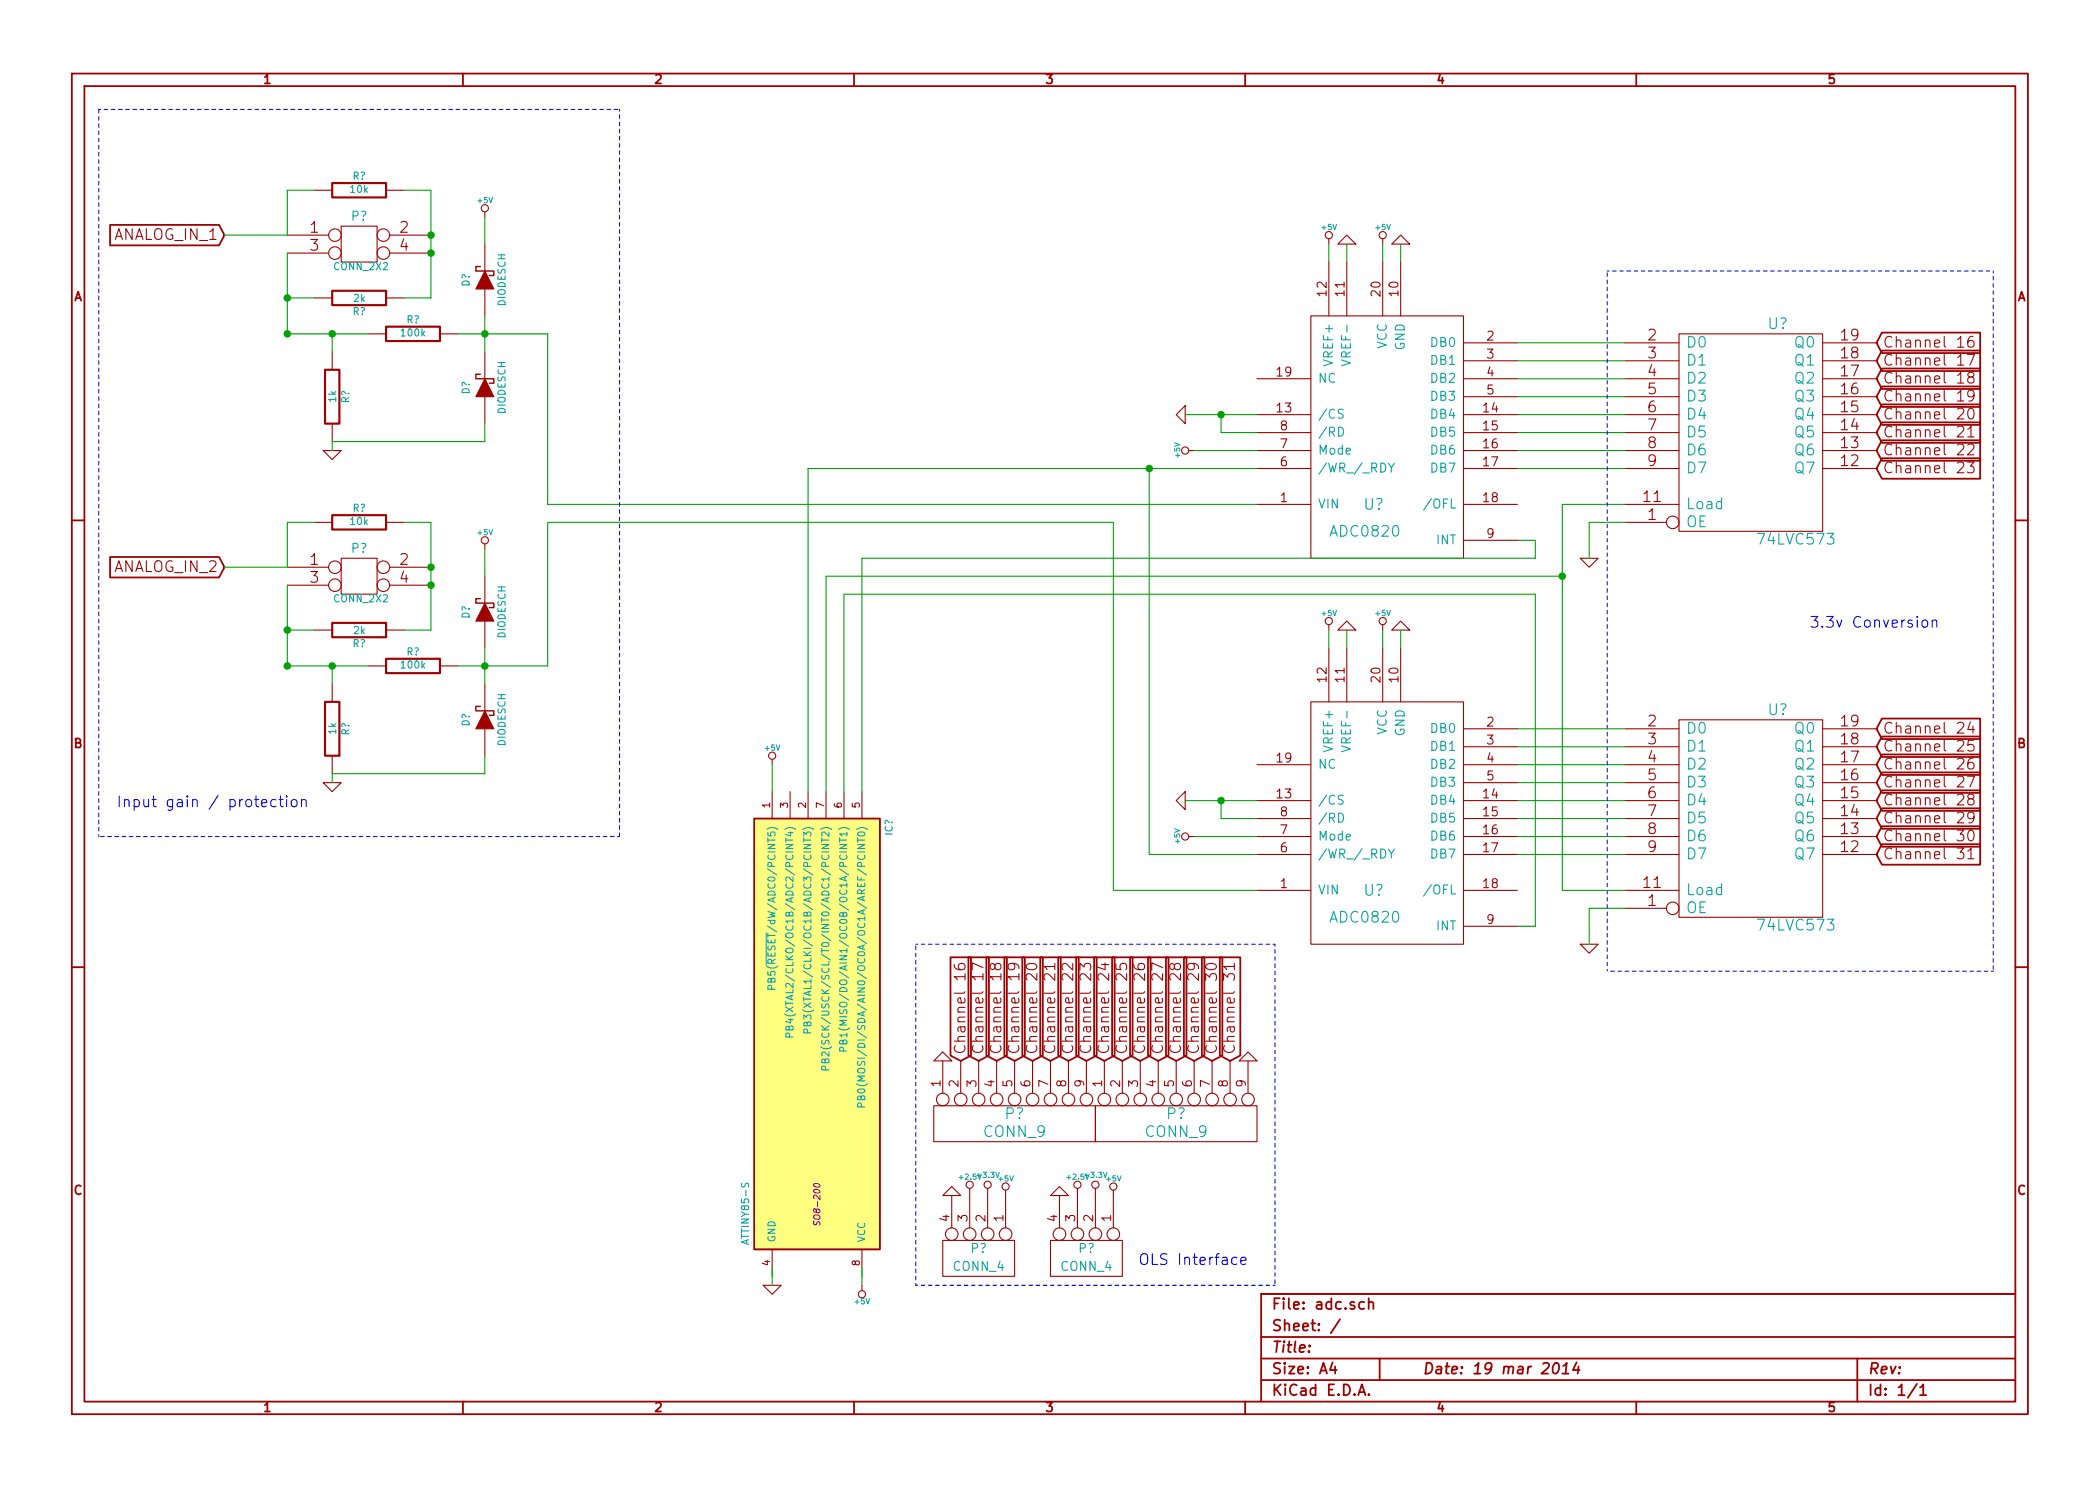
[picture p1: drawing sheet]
<svg xmlns="http://www.w3.org/2000/svg" width="297mm" height="210mm" viewBox="0 0 297 210" stroke-linecap="round" stroke-linejoin="round" font-family="sans-serif">
<g fill="none" stroke="#a00000" stroke-width=".25">
<path d="M10.2 10.4h276.6v189.7h-276.6zM11.9 12.2h273.2v186.1h-273.2zM65.5 10.4v1.8M120.8 10.4v1.8M176.1 10.4v1.8M231.4 10.4v1.8M15.6 31.8h15.4l.7 1.5-.7 1.4h-15.4zM266.2 47.1h13.9v2.9h-13.9l-.8-1.5zM266.2 49.6h13.9v2.9h-13.9l-.8-1.5zM266.2 52.1h13.9v2.9h-13.9l-.8-1.4zM266.2 54.7h13.9v2.9h-13.9l-.8-1.5zM266.2 57.2h13.9v2.9h-13.9l-.8-1.4z"/>
<path d="M266.2 59.8h13.9v2.9h-13.9l-.8-1.5zM10.2 73.6h1.7M15.6 78.8h15.4l.7 1.5-.7 1.4h-15.4zM266.2 62.3h13.9v2.9h-13.9l-.8-1.5zM266.2 64.8h13.9v2.9h-13.9l-.8-1.4zM285.1 73.6h1.7M106.7 115.8h17.8v61h-17.8zM266.2 101.7h13.9v2.9h-13.9l-.8-1.5zM266.2 104.2h13.9v2.9h-13.9l-.8-1.4zM266.2 106.8h13.9v2.8h-13.9l-.8-1.4zM266.2 109.3h13.9v2.9h-13.9l-.8-1.5zM266.2 111.8h13.9v2.9h-13.9l-.8-1.4z"/>
<path d="M266.2 114.4h13.9v2.9h-13.9l-.8-1.5zM266.2 116.9h13.9v2.9h-13.9l-.8-1.4zM266.2 119.5h13.9v2.8h-13.9l-.8-1.4zM10.2 136.8h1.7M134.4 135.5h2.9v13.8l-1.4 .8-1.5-.8zM137 135.5h2.9v13.8l-1.5 .8-1.4-.8zM139.5 135.5h2.9v13.8l-1.4 .8-1.5-.8zM142.1 135.5h2.9v13.8l-1.5 .8-1.4-.8zM144.6 135.5h2.9v13.8l-1.5 .8-1.4-.8zM147.1 135.5h2.9v13.8l-1.4 .8-1.5-.8zM149.7 135.5h2.9v13.8l-1.5 .8-1.4-.8zM152.2 135.5h2.9v13.8l-1.4 .8-1.5-.8z"/>
<path d="M154.8 135.5h2.9v13.8l-1.5 .8-1.4-.8zM157.3 135.5h2.9v13.8l-1.5 .8-1.4-.8zM159.8 135.5h2.9v13.8l-1.4 .8-1.5-.8zM162.4 135.5h2.9v13.8l-1.5 .8-1.4-.8zM164.9 135.5h2.9v13.8l-1.4 .8-1.5-.8zM167.5 135.5h2.9v13.8l-1.5 .8-1.4-.8zM170 135.5h2.9v13.8l-1.5 .8-1.4-.8zM172.5 135.5h2.9v13.8l-1.4 .8-1.5-.8zM285.1 136.8h1.7M65.5 198.3v1.8M120.8 198.3v1.8M176.1 198.3v1.8"/>
<path d="M178.4 189.2h106.7M178.4 195.3h106.7M178.4 192.2h106.7M185.2 190.4h.1l-.1 .1v-.1v.1M188.5 192.8l-.4 1h1M188.8 193.3v1.1M189.5 186.7l-1.3 1.9M192.1 197.4l.5-1.5 .5 1.5M192.3 197h.7M193 184.3a.48 .48 0 0 0-.7 0l-.1 .6a.48 .48 0 0 0 .8 .2M193.6 184.3a.38 .38 0 0 1 .7 .1v.8M193.6 183.7v1.5"/>
<path d="M193.6 197.3h.1l-.1 .1-.1-.1h.1v.1M195.1 192.2v3.1M219.9 193a.35 .35 0 0 1 .3-.2 .35 .35 0 0 1 .3 .3 .87 .87 0 0 1-.6 1.3l-.1-.1a1.14 1.14 0 0 1 .1-1.3zM221 194.4h.9M221.1 193.3l.5-.5-.2 1.6M223 192.8l-.5 1h.9M223.3 193.3l-.1 1.1M231.4 198.3v1.8M262.7 192.2v6.1M271.1 195.8l-1.3 2M271.6 196.3l.4-.4v1.5M271.6 197.4h.9"/>
<path d="M285.1 183.1h-106.7v15.2"/>
</g>
<g fill="none" stroke="#a00000" stroke-width=".15">
<path d="M40.6 33.3h5.9M40.6 35.8h5.9M44.4 26.9h2.6M48.3 32h5v5.1h-5zM54.6 26.9h2.5M55.1 33.3h5.9M55.1 35.8h5.9M68.6 30v.7M68.6 34.5v3.8M188 33.8v.7M188 37.1v7.6M189.2 34.5l1.3-1.2 1.3 1.2z"/>
<path d="M190.5 37.1v7.6M195.6 33.8v.7M195.6 37.1v7.6M198.1 33.3l1.3 1.2h-2.6zM198.1 37.1v7.6M44.4 42.2h2.6M47 49.8v2.5M47 59.9v2.6M52.1 47.2h2.5M54.6 42.2h2.5M62.2 47.2h2.6M68.6 40.9v3.8"/>
<path d="M68.6 49.8v3.8M68.6 56.1v3.8M166.4 58.7l1.2-1.3v2.5zM177.8 53.6h7.6M177.8 58.7h7.6M185.4 44.7h21.6v34.3h-21.6zM207 48.5h7.6M207 51h7.6M207 53.6h7.6M207 56.1h7.6M207 58.7h7.6M229.9 48.5h7.6"/>
<path d="M229.9 51h7.6M229.9 53.6h7.6M229.9 56.1h7.6M229.9 58.7h7.6M237.5 47.2h20.3v28h-20.3zM257.8 48.5h7.6M257.8 51h7.6M257.8 53.6h7.6M257.8 56.1h7.6M257.8 58.7h7.6M278.3 50.1h1l-.7 1.6M278.5 57.9a.36 .36 0 0 1 .4-.1 .36 .36 0 0 1 .2 .3 .77 .77 0 0 1-.4 1.2l-.1-.1a1.13 1.13 0 0 1-.1-1.3z"/>
<path d="M278.6 53.3l-.3-.2 .1-.3a.48 .48 0 0 1 .7 0l.1 .3a.47 .47 0 0 1-.6 .2l-.3 .3v.3a.48 .48 0 0 0 .5 .3 .48 .48 0 0 0 .4-.3v-.3l-.3-.3M279.1 47.6a.62 .62 0 0 0-.8 .7v.5a.48 .48 0 0 0 .5 .3 .48 .48 0 0 0 .4-.3l-.1-.5a.48 .48 0 0 0-.7 0l-.1 .2M279.2 55.9l-.1 .1a.5 .5 0 0 1-.8-.1l.1-.5a.48 .48 0 0 1 .7 0 1.16 1.16 0 0 1-.2 1.3h-.4M44.4 73.9h2.6M45.7 63.7h2.6l-1.3 1.3zM48.3 79h5v5.1h-5zM54.6 73.9h2.5M68.6 77v.7M168.1 63.7h.8M177.8 61.2h7.6M177.8 63.7h7.6M177.8 66.3h7.6"/>
<path d="M177.8 71.4h7.6M207 61.2h7.6M207 63.7h7.6M207 66.3h7.6M207 71.4h7.6M207 76.4h7.6M223.5 79h2.6l-1.3 1.3zM229.9 73.9h5.8M229.9 61.2h7.6M229.9 63.7h7.6M229.9 66.3h7.6M229.9 71.4h7.6"/>
<path d="M257.8 61.2h7.6M257.8 63.7h7.6M257.8 66.3h7.6M276.9 60.4l.2-.1h.4l.2 .1 .1 .3-.1 .3-.9 .8h1M278.3 65.4h.9l-.5 .6a.42 .42 0 0 1 .5 .3v.3l-.1 .2-.6 .1-.2-.1M278.3 60.7l.5-.4v1.5M278.3 63l.3-.2h.3l.2 .2 .1 .3-.1 .2-.8 .9h.9M278.3 61.8h.9M40.6 80.3h5.9M40.6 82.8h5.9M44.4 89.1h2.6M47 96.8v2.5"/>
<path d="M52.1 94.2h2.5M54.6 89.1h2.5M55.1 80.3h5.9M55.1 82.8h5.9M62.2 94.2h2.6M68.6 81.5v3.8M68.6 87.9v3.8M68.6 96.8v3.8M185.4 99.3h21.6v34.3h-21.6zM188 88.4v.7M188 91.7v7.6M189.2 89.1l1.3-1.2 1.3 1.2z"/>
<path d="M190.5 91.7v7.6M195.6 88.4v.7M195.6 91.7v7.6M196.8 89.1l1.3-1.2 1.3 1.2zM198.1 91.7v7.6M45.7 110.7h2.6l-1.3 1.3zM47 106.9v2.6M68.6 103.1v3.8M109.2 107.4v.8M109.2 112v3.8M111.8 112v3.8M114.3 112v3.8"/>
<path d="M116.8 112v3.8M119.4 112v3.8M121.9 112v3.8M166.4 113.3l1.2-1.3v2.5zM168.1 118.4h.8M177.8 108.2h7.6M177.8 113.3h7.6M177.8 115.8h7.6M177.8 118.4h7.6M207 103.1h7.6M207 105.7h7.6M207 108.2h7.6"/>
<path d="M207 110.7h7.6M207 113.3h7.6M207 115.8h7.6M207 118.4h7.6M229.9 103.1h7.6M229.9 105.7h7.6M229.9 108.2h7.6M229.9 110.7h7.6M229.9 113.3h7.6M229.9 115.8h7.6M229.9 118.4h7.6M237.5 101.8h20.3v28h-20.3z"/>
<path d="M257.8 103.1h7.6M257.8 105.7h7.6M257.8 108.2h7.6M257.8 110.7h7.6M257.8 113.3h7.6M257.8 115.8h7.6M257.8 118.4h7.6M276.8 120h1l-.5 .6a.42 .42 0 0 1 .5 .3v.3l-.2 .2-.6 .1-.2-.1M278.3 109.8h1l-.7 1.5M278.5 117.6a.36 .36 0 0 1 .4-.2 .36 .36 0 0 1 .2 .3 .77 .77 0 0 1-.4 1.3l-.1-.1a1.13 1.13 0 0 1-.1-1.3zM278.6 113l-.3-.3 .1-.2a.48 .48 0 0 1 .7 0l.1 .2a.47 .47 0 0 1-.6 .3l-.3 .3v.3a.48 .48 0 0 0 .5 .3 .48 .48 0 0 0 .4-.3v-.3l-.3-.3M278.7 102.1l-.4 1.1h1"/>
<path d="M279.1 107.3a.62 .62 0 0 0-.8 .6v.6a.48 .48 0 0 0 .5 .3 .48 .48 0 0 0 .4-.3l-.1-.5a.48 .48 0 0 0-.7 0l-.1 .2M279.1 102.7v1M279.1 104.7h-.7l-.1 .8 .3-.2 .5 .1 .1 .2-.1 .5a.62 .62 0 0 1-.8 0M279.2 115.6l-.1 .1a.5 .5 0 0 1-.8-.1l.1-.5a.48 .48 0 0 1 .7 0 1.16 1.16 0 0 1-.2 1.3h-.4M135 136.5a.62 .62 0 0 0 .6 .7h.6a.48 .48 0 0 0 .3-.4 .48 .48 0 0 0-.3-.5l-.5 .1a.48 .48 0 0 0 0 .7l.2 .1M139 136.9l-1.5-.7v1.1M140.7 136.6l.3-.3h.3a.48 .48 0 0 1 .3 .5 .48 .48 0 0 1-.3 .4h-.3a.47 .47 0 0 1-.3-.6l-.3-.3-.2 .1a.48 .48 0 0 0 0 .7l.2 .1 .3-.3M143.3 136.3l.1 .1a.5 .5 0 0 1-.1 .8l-.6-.1a.48 .48 0 0 1 0-.7 1.16 1.16 0 0 1 1.3 .2l.1 .5M145.2 136.5a.98 .98 0 0 1 1.5 .2v.1a.93 .93 0 0 1-1.6 0zM149.2 137.8v.9l-.9-.9h-.2h-.3l-.1 .3v.3l.1 .3M149.2 136.7h-1.5l.4 .5M149.2 136.3v.9"/>
<path d="M151.7 136.3v1l-.8-.9-.3-.1-.2 .1-.2 .2v.4l.2 .2M152.8 137.3v-1l.5 .5a.42 .42 0 0 1 .3-.5h.4l.2 .2 .1 .6-.1 .2M155.8 136.5h1M156.3 136.2v1l-1.1-.4M157.8 136.4v.7l.8 .1-.2-.2 .1-.5 .2-.2 .5 .1a.62 .62 0 0 1 0 .8M160.4 136.5a.62 .62 0 0 0 .6 .7h.6a.48 .48 0 0 0 .3-.4 .48 .48 0 0 0-.3-.5l-.5 .1a.48 .48 0 0 0 0 .7l.2 .1M164.4 136.9l-1.5-.7v1.1M166.1 136.6l.3-.3h.3a.48 .48 0 0 1 .3 .5 .48 .48 0 0 1-.3 .4h-.3a.47 .47 0 0 1-.3-.6l-.3-.3-.2 .1a.48 .48 0 0 0 0 .7l.2 .1 .3-.3M168.7 136.3l.1 .1a.5 .5 0 0 1-.1 .8l-.6-.1a.48 .48 0 0 1 0-.7 1.16 1.16 0 0 1 1.3 .2l.1 .5M170.6 136.5a.98 .98 0 0 1 1.5 .2v.1a.93 .93 0 0 1-1.6 0zM173.1 138.7v-.9l.6 .5a.42 .42 0 0 1 .3-.5h.3l.2 .1 .1 .6-.1 .2M174.6 136.7h-1.5l.4 .5"/>
<path d="M174.6 136.3v.9M177.8 120.9h7.6M177.8 126h7.6M207 120.9h7.6M207 126h7.6M207 131.1h7.6M223.5 133.6h2.6l-1.3 1.3zM229.9 128.5h5.8M229.9 120.9h7.6M229.9 126h7.6M257.8 120.9h7.6M278.3 120.4l.5-.4v1.5"/>
<path d="M278.3 121.5h.9M132.1 156.5h22.8v5h-22.8zM132.1 150.1l1.2-1.3 1.3 1.3zM133.3 150.1v4.6M135.9 150.1v4.6M138.4 150.1v4.6M141 150.1v4.6M143.5 150.1v4.6M146 150.1v4.6M148.6 150.1v4.6M151.1 150.1v4.6M153.7 150.1v4.6"/>
<path d="M154.9 156.5h22.9v5h-22.9zM156.2 150.1v4.6M158.7 150.1v4.6M161.3 150.1v4.6M163.8 150.1v4.6M166.4 150.1v4.6M168.9 150.1v4.6M171.4 150.1v4.6M174 150.1v4.6M175.3 150.1l1.2-1.3 1.3 1.3zM176.5 150.1v4.6M109.2 176.8v3.8"/>
<path d="M121.9 176.8v3.8M133.3 175.5h10.2v5.1h-10.2zM133.3 169.2l1.3-1.3 1.3 1.3zM134.6 169.2v4.5M137.2 168.1v5.6M139.7 168.1v5.6M142.2 168.4v5.3M148.6 175.5h10.1v5.1h-10.1zM148.6 169.2l1.3-1.3 1.2 1.3zM149.9 169.2v4.5M152.4 168.1v5.6M154.9 168.1v5.6"/>
<path d="M157.5 168.4v5.3M107.9 181.9h2.6l-1.3 1.2zM121.9 181.9v.7"/>
<circle cx="47.4" cy="33.3" r=".89"/>
<circle cx="47.4" cy="35.8" r=".89"/>
<circle cx="54.2" cy="33.3" r=".89"/>
<circle cx="54.2" cy="35.8" r=".89"/>
<circle cx="68.6" cy="29.5" r=".51"/>
<circle cx="188" cy="33.3" r=".51"/>
<circle cx="195.6" cy="33.3" r=".51"/>
<circle cx="68.6" cy="76.4" r=".51"/>
<circle cx="167.6" cy="63.7" r=".51"/>
<circle cx="236.6" cy="73.9" r=".89"/>
<circle cx="47.4" cy="80.3" r=".89"/>
<circle cx="47.4" cy="82.8" r=".89"/>
<circle cx="54.2" cy="82.8" r=".89"/>
<circle cx="54.2" cy="80.3" r=".89"/>
<circle cx="188" cy="87.9" r=".51"/>
<circle cx="195.6" cy="87.9" r=".51"/>
<circle cx="109.2" cy="106.9" r=".51"/>
<circle cx="167.6" cy="118.4" r=".51"/>
<circle cx="236.6" cy="128.5" r=".89"/>
<circle cx="133.3" cy="155.6" r=".89"/>
<circle cx="135.9" cy="155.6" r=".89"/>
<circle cx="138.4" cy="155.6" r=".89"/>
<circle cx="141" cy="155.6" r=".89"/>
<circle cx="143.5" cy="155.6" r=".89"/>
<circle cx="146" cy="155.6" r=".89"/>
<circle cx="148.6" cy="155.6" r=".89"/>
<circle cx="151.1" cy="155.6" r=".89"/>
<circle cx="153.7" cy="155.6" r=".89"/>
<circle cx="156.2" cy="155.6" r=".89"/>
<circle cx="158.7" cy="155.6" r=".89"/>
<circle cx="161.3" cy="155.6" r=".89"/>
<circle cx="163.8" cy="155.6" r=".89"/>
<circle cx="166.4" cy="155.6" r=".89"/>
<circle cx="168.9" cy="155.6" r=".89"/>
<circle cx="171.4" cy="155.6" r=".89"/>
<circle cx="174" cy="155.6" r=".89"/>
<circle cx="176.5" cy="155.6" r=".89"/>
<circle cx="134.6" cy="174.6" r=".89"/>
<circle cx="137.2" cy="174.6" r=".89"/>
<circle cx="137.2" cy="167.6" r=".51"/>
<circle cx="139.7" cy="174.6" r=".89"/>
<circle cx="139.7" cy="167.6" r=".51"/>
<circle cx="142.2" cy="174.6" r=".89"/>
<circle cx="142.2" cy="167.9" r=".51"/>
<circle cx="149.9" cy="174.6" r=".89"/>
<circle cx="152.4" cy="174.6" r=".89"/>
<circle cx="152.4" cy="167.6" r=".51"/>
<circle cx="154.9" cy="174.6" r=".89"/>
<circle cx="154.9" cy="167.6" r=".51"/>
<circle cx="157.5" cy="174.6" r=".89"/>
<circle cx="157.5" cy="167.9" r=".51"/>
<circle cx="121.9" cy="183.1" r=".51"/>
</g>
<g fill="none" stroke="#00a000" stroke-width=".15">
<path d="M40.6 35.8v11.4h11.5M44.4 26.9h-3.8v6.4h-8.9M57.1 26.9h3.9v15.3h-3.9M68.6 30.7v3.8M188 34.5v2.6M190.5 34.5v2.6M195.6 34.5v2.6M198.1 34.5v2.6M40.6 42.2h3.8M47 47.2v2.6M64.8 47.2h12.7v24.2h100.3M68.6 59.9v2.6h-21.6v1.2"/>
<path d="M68.6 44.7v5.1M167.6 58.7h10.2M172.7 58.7v2.5h5.1M214.6 48.5h15.3M214.6 51h15.3M214.6 53.6h15.3M214.6 56.1h15.3M214.6 58.7h15.3M44.4 73.9h-3.8v6.4h-8.9M57.1 73.9h3.9v15.2h-3.9M68.6 77.7v3.8M162.6 66.3v54.6h15.2"/>
<path d="M168.9 63.7h8.9M177.8 66.3h-63.5v45.7M214.6 61.2h15.3M214.6 63.7h15.3M214.6 66.3h15.3M214.6 76.4h2.6v2.6h-95.3v33M229.9 73.9h-5.1v5.1M229.9 71.4h-8.9v54.6h8.9M40.6 82.8v11.4h11.5M40.6 89.1h3.8M47 94.2v2.6M64.8 94.2h12.7v-20.3h80v52.1h20.3"/>
<path d="M68.6 91.7v5.1M188 89.1v2.6M190.5 89.1v2.6M195.6 89.1v2.6M198.1 89.1v2.6M221 81.5h-104.2v30.5M68.6 106.9v2.6h-21.6v1.2M109.2 108.2v3.8M119.4 112v-27.9h97.8v47h-2.6M167.6 113.3h10.2M168.9 118.4h8.9M172.7 113.3v2.5h5.1"/>
<path d="M214.6 103.1h15.3M214.6 105.7h15.3M214.6 108.2h15.3M214.6 110.7h15.3M214.6 113.3h15.3M214.6 115.8h15.3M214.6 118.4h15.3M214.6 120.9h15.3M229.9 128.5h-5.1v5.1M109.2 179.3v2.6M121.9 179.3v2.6"/>
</g>
<path d="M106.7 115.8h17.8v61h-17.8z" fill="#ffff80" stroke="#ffff80" stroke-width=".25"/>
<g fill="none" stroke="#00a0a0" stroke-width=".15">
<path d="M189.7 50.9l1.3 .5-1.3 .4M190 58l-.5-.1-.2 .1v.3l.1 .2 .5 .2 .1 .2-.2 .3-.5-.1M189.3 60.4a.66 .66 0 0 1 .7 .5 .66 .66 0 0 1-.4 .8h-.3zM196.4 65.5l.4 .7 .4-.7M196.8 66.2v.6M189.3 115.1a.66 .66 0 0 1 .7 .5 .66 .66 0 0 1-.4 .7h-.3zM189.7 105.5l1.3 .5-1.3 .4M190 112.6l-.5-.1-.2 .1v.3l.1 .2 .5 .2 .1 .3-.2 .2-.5-.1M108.4 132v4.5M108.6 137.5v.4l.5 .1-.1-.1v-.4h.5l.1 .1-.1 .4M109.1 138.6l.2-.2h.1l.2 .2v.4h-1l.1-.5h.3l.1 .5M109.1 140v-.5l-.1-.1-.3 .1-.1 .5h1"/>
<path d="M196.4 120.1l.4 .7 .4-.7M196.8 120.8v.6M111.5 144.3h.7M111.6 145.4l.2-.2h.2l.2 .1v.4h-1l.1-.5 .3 .1v.4M111.7 146.7l-.1-.5h-.1h-.3v.5h1M111.8 144.1v.6l-.7-.2M113.5 142.9a1.2 1.2 0 0 0 1.6 0M113.7 144.2v-.6l.4 .3 .1-.3h.4l.1 .2-.1 .4M114.2 144.8l.2-.2h.1l.2 .1v.4h-1l.1-.5 .3 .1 .1 .4M114.2 146.1v-.4l-.2-.1-.3 .1v.4h1M116.1 148.1a1.2 1.2 0 0 0 1.5 0M116.3 147.2l-.1 .4 .2 .1h.3l.2-.5h.2l.1 .2v.3"/>
<path d="M116.3 146.2a.4 .4 0 0 0 0 .5 .4 .4 0 0 0 .5 .1 .37 .37 0 0 0 .4-.2 .37 .37 0 0 0-.1-.4M116.7 150l.2-.2h.2l.1 .2v.4h-1l.1-.5h.4v.5M116.8 151.4l-.1-.5-.1-.1-.3 .1-.1 .5h1M117.2 148.8v.6l-.7-.6-.2 .1-.1 .1 .1 .4M118.6 145.4a1.2 1.2 0 0 0 1.6 0M119.3 147.4l.2-.3h.1l.2 .2v.4h-1l.1-.5 .3 .1 .1 .4M119.3 148.7v-.5h-.2h-.3v.5h1M119.8 146.5h-1l.3 .2M119.8 144.4h-1l.7 .3-.7 .3h1M119.8 146.2v.5M121.2 153.3a1.2 1.2 0 0 0 1.5 0M121.4 154.2a.71 .71 0 0 1 .9 .1 .55 .55 0 0 1-.5 .3 .55 .55 0 0 1-.5-.3z"/>
<path d="M121.4 151.3l.1-.1a.68 .68 0 0 1 .8 .2v.3a.69 .69 0 0 1-1-.1zM121.8 155.3l.2-.3h.1l.2 .2v.4h-1l.1-.5 .3 .1 .1 .4M121.8 156.6v-.5h-.1h-.3l-.1 .5h1M122.3 152.3h-1l.7 .3-.7 .3h1"/>
</g>
<path d="M115.1 172.8v.4l.3 .1a.35 .35 0 0 1 .5-.4l.1 .2-.1 .3M115.1 167.5a.48 .48 0 0 1 .5-.1 .48 .48 0 0 1 .3 .5 .46 .46 0 0 1-.5 .1 .46 .46 0 0 1-.3-.5z" fill="none" stroke="#a000a0" stroke-width=".15"/>
<g fill="#00a000" stroke="#00a000" stroke-width=".25">
<circle cx="172.7" cy="58.7" r=".41"/>
<circle cx="61" cy="33.3" r=".41"/>
<circle cx="61" cy="35.8" r=".41"/>
<circle cx="40.6" cy="42.2" r=".41"/>
<circle cx="40.6" cy="47.2" r=".41"/>
<circle cx="47" cy="47.2" r=".41"/>
<circle cx="68.6" cy="47.2" r=".41"/>
<circle cx="61" cy="80.3" r=".41"/>
<circle cx="61" cy="82.8" r=".41"/>
<circle cx="40.6" cy="89.1" r=".41"/>
<circle cx="40.6" cy="94.2" r=".41"/>
<circle cx="47" cy="94.2" r=".41"/>
<circle cx="68.6" cy="94.2" r=".41"/>
<circle cx="172.7" cy="113.3" r=".41"/>
<circle cx="162.6" cy="66.3" r=".41"/>
<circle cx="221" cy="81.5" r=".41"/>
</g>
<path d="M47 25.9h7.6v2h-7.6zM46 52.3h2v7.6h-2zM47 41.1h7.6v2.1h-7.6zM54.6 46.2h7.6v2.1h-7.6zM47 72.9h7.6v2h-7.6zM46 99.3h2v7.6h-2zM47 88.1h7.6v2.1h-7.6zM54.6 93.2h7.6v2h-7.6z" fill="none" stroke="#a00000" stroke-width=".3"/>
<g fill="#a00000" stroke="#a00000" stroke-width=".15">
<path d="M68.6 38.3l1.2 2.6h-2.5z"/>
<path d="M68.6 53.6l1.2 2.5h-2.5z"/>
<path d="M68.6 85.3l1.2 2.6h-2.5z"/>
<path d="M68.6 100.6l1.2 2.5h-2.5z"/>
</g>
<path d="M67.9 37.7h-.6v.6h2.5v.7h-.6M67.9 53h-.6v.6h2.5v.6h-.6M67.9 84.7h-.6v.6h2.5v.7h-.6M67.9 99.9h-.6v.7h2.5v.6h-.6" fill="none" stroke="#a00000" stroke-width=".2"/>
<path d="M14 15.5h73.6M87.6 15.5v102.9M227.3 38.3h54.6M281.9 38.3v99.1M14 118.4v-102.9M87.6 118.4h-73.6M129.5 133.6h50.8M180.3 133.6v48.3M227.3 137.4v-99.1M281.9 137.4h-54.6M129.5 181.9v-48.3M180.3 181.9h-50.8" fill="none" stroke="#00f" stroke-width=".15" stroke-dasharray=".5" stroke-dashoffset=".3"/>
<path d="M256.2 87.2h.9l-.5 .6a.42 .42 0 0 1 .5 .3v.4l-.1 .2h-.6l-.2-.1M273.3 87.9a.38 .38 0 0 1 .7 .1v.7M37 113.6l.7-.1v-.3l-.5-.1-.2 .3 .1 .7h.1h.5M39 113.2a.48 .48 0 0 0-.6 .1l-.1 .6a.48 .48 0 0 0 .7 .2M39.5 113.1h.6M39.7 112.6v1.3l.1 .2h.3M40.5 112.6v.1v.1l.1-.1-.1-.1v.2M40.5 113.1v1M41.3 113.3a.42 .42 0 0 1 .4-.2 .42 .42 0 0 1 .3 .3v.5a.43 .43 0 0 1-.4 .3 .43 .43 0 0 1-.4-.3zM42.6 113.3a.38 .38 0 0 1 .7 .1v.7M42.6 113.1v1M161.4 177.6a.5 .5 0 0 1 .6-.2 .5 .5 0 0 1 .3 .5v.8a.53 .53 0 0 1-.6 .2 .53 .53 0 0 1-.4-.5z" fill="none" stroke="#00f" stroke-width=".15"/>
<g font-size="2.1" fill="#a00000">
<text x="16" y="34">ANALOG_IN_1</text>
<text x="43.9" y="33">1</text>
<text x="43.9" y="35.6">3</text>
<text x="56.6" y="33">2</text>
<text x="56.6" y="35.6">4</text>
<text x="233.1" y="48.3">2</text>
<text x="233.1" y="50.8">3</text>
<text x="233.1" y="53.3">4</text>
<text x="260.5" y="53.3">17</text>
<text x="260.5" y="50.8">18</text>
<text x="260.5" y="48.3">19</text>
<text x="266.3" y="49.3">Channel 16</text>
<text x="266.3" y="51.8">Channel 17</text>
<text x="233.1" y="55.9">5</text>
<text x="233.1" y="58.4">6</text>
<text x="260.5" y="58.4">15</text>
<text x="260.5" y="55.9">16</text>
<text x="266.3" y="54.4">Channel 18</text>
<text x="266.3" y="56.9">Channel 19</text>
<text x="266.3" y="59.4">Channel 20</text>
<text x="233.1" y="61">7</text>
<text x="233.1" y="63.5">8</text>
<text x="260.5" y="63.5">13</text>
<text x="260.5" y="61">14</text>
<text x="266.3" y="62">Channel 21</text>
<text x="266.3" y="64.5">Channel 22</text>
<text x="232.5" y="71.1">11</text>
<text x="233.1" y="66">9</text>
<text x="260.5" y="66">12</text>
<text x="266.3" y="67.1">Channel 23</text>
<text x="233.1" y="73.7">1</text>
<text x="16" y="81">ANALOG_IN_2</text>
<text x="43.9" y="80">1</text>
<text x="43.9" y="82.5">3</text>
<text x="56.6" y="80">2</text>
<text x="56.6" y="82.5">4</text>
<text x="233.1" y="102.9">2</text>
<text x="233.1" y="105.4">3</text>
<text x="233.1" y="107.9">4</text>
<text x="260.5" y="107.9">17</text>
<text x="260.5" y="105.4">18</text>
<text x="260.5" y="102.9">19</text>
<text x="266.3" y="103.9">Channel 24</text>
<text x="266.3" y="106.4">Channel 25</text>
<text x="233.1" y="110.5">5</text>
<text x="233.1" y="113">6</text>
<text x="260.5" y="113">15</text>
<text x="260.5" y="110.5">16</text>
<text x="266.3" y="109">Channel 26</text>
<text x="266.3" y="111.5">Channel 27</text>
<text x="233.1" y="115.6">7</text>
<text x="233.1" y="118.1">8</text>
<text x="260.5" y="118.1">13</text>
<text x="260.5" y="115.6">14</text>
<text x="266.3" y="114">Channel 28</text>
<text x="266.3" y="116.6">Channel 29</text>
<text x="266.3" y="119.1">Channel 30</text>
<text x="232.5" y="125.7">11</text>
<text x="233.1" y="120.6">9</text>
<text x="260.5" y="120.6">12</text>
<text x="266.3" y="121.7">Channel 31</text>
<text x="233.1" y="128.3">1</text>
<text x="136.7" y="149.2" transform="rotate(-90 136.7 149.2)">Channel 16</text>
<text x="139.2" y="149.2" transform="rotate(-90 139.2 149.2)">Channel 17</text>
<text x="141.7" y="149.2" transform="rotate(-90 141.7 149.2)">Channel 18</text>
<text x="144.3" y="149.2" transform="rotate(-90 144.3 149.2)">Channel 19</text>
<text x="146.8" y="149.2" transform="rotate(-90 146.8 149.2)">Channel 20</text>
<text x="149.4" y="149.2" transform="rotate(-90 149.4 149.2)">Channel 21</text>
<text x="151.9" y="149.2" transform="rotate(-90 151.9 149.2)">Channel 22</text>
<text x="154.4" y="149.2" transform="rotate(-90 154.4 149.2)">Channel 23</text>
<text x="157" y="149.2" transform="rotate(-90 157 149.2)">Channel 24</text>
<text x="159.5" y="149.2" transform="rotate(-90 159.5 149.2)">Channel 25</text>
<text x="162.1" y="149.2" transform="rotate(-90 162.1 149.2)">Channel 26</text>
<text x="164.6" y="149.2" transform="rotate(-90 164.6 149.2)">Channel 27</text>
<text x="167.1" y="149.2" transform="rotate(-90 167.1 149.2)">Channel 28</text>
<text x="169.7" y="149.2" transform="rotate(-90 169.7 149.2)">Channel 29</text>
<text x="172.2" y="149.2" transform="rotate(-90 172.2 149.2)">Channel 30</text>
<text x="174.8" y="149.2" transform="rotate(-90 174.8 149.2)">Channel 31</text>
<text x="179.9" y="185.4">File: adc.sch</text>
<text x="179.9" y="191.5">Title:</text>
<text x="179.9" y="188.4">Sheet: /</text>
<text x="179.9" y="197.6">KiCad E.D.A.</text>
<text x="179.9" y="194.5">Size: A4</text>
<text x="201.2" y="194.5">Date: 19 mar 2014</text>
<text x="264.2" y="194.5">Rev:</text>
<text x="264.2" y="197.6">Id: 1/1</text>
</g>
<g font-size="2.1" fill="#00a0a0">
<text x="250.1" y="46.7">U?</text>
<text x="238.5" y="49.3">D0</text>
<text x="238.5" y="51.8">D1</text>
<text x="254" y="51.8">Q1</text>
<text x="254" y="49.3">Q0</text>
<text x="238.5" y="54.4">D2</text>
<text x="238.5" y="56.9">D3</text>
<text x="238.5" y="59.4">D4</text>
<text x="254" y="59.4">Q4</text>
<text x="254" y="56.9">Q3</text>
<text x="254" y="54.4">Q2</text>
<text x="238.5" y="62">D5</text>
<text x="238.5" y="64.5">D6</text>
<text x="254" y="64.5">Q6</text>
<text x="254" y="62">Q5</text>
<text x="238.5" y="67.1">D7</text>
<text x="254" y="67.1">Q7</text>
<text x="188.4" y="76">ADC0820</text>
<text x="192.9" y="72.2">U?</text>
<text x="238.5" y="74.7">OE</text>
<text x="238.5" y="72.1">Load</text>
<text x="248.9" y="77.1">74LVC573</text>
<text x="250.1" y="101.3">U?</text>
<text x="238.5" y="103.9">D0</text>
<text x="238.5" y="106.4">D1</text>
<text x="254" y="106.4">Q1</text>
<text x="254" y="103.9">Q0</text>
<text x="238.5" y="109">D2</text>
<text x="238.5" y="111.5">D3</text>
<text x="254" y="111.5">Q3</text>
<text x="254" y="109">Q2</text>
<text x="238.5" y="114">D4</text>
<text x="238.5" y="116.6">D5</text>
<text x="238.5" y="119.1">D6</text>
<text x="254" y="119.1">Q6</text>
<text x="254" y="116.6">Q5</text>
<text x="254" y="114">Q4</text>
<text x="238.5" y="121.7">D7</text>
<text x="254" y="121.7">Q7</text>
<text x="188.4" y="130.6">ADC0820</text>
<text x="192.9" y="126.8">U?</text>
<text x="238.5" y="129.3">OE</text>
<text x="238.5" y="126.7">Load</text>
<text x="248.9" y="131.7">74LVC573</text>
<text x="139.2" y="161">CONN_9</text>
<text x="142.1" y="158.4">P?</text>
<text x="162.1" y="161">CONN_9</text>
<text x="165" y="158.4">P?</text>
</g>
<g font-size="2.1" fill="#00f">
<text x="257.9" y="88.9">3.3v Conversion</text>
<text x="16.5" y="114.3">Input gain / protection</text>
<text x="162.7" y="179.1">OLS Interface</text>
</g>
<g font-size="1.8" fill="#a00000">
<text x="37.3" y="11.9">1</text>
<text x="92.7" y="11.9">2</text>
<text x="148" y="11.9">3</text>
<text x="203.3" y="11.9">4</text>
<text x="258.6" y="11.9">5</text>
<text x="187.7" y="41.9" transform="rotate(-90 187.7 41.9)">12</text>
<text x="190.2" y="41.9" transform="rotate(-90 190.2 41.9)">11</text>
<text x="195.3" y="41.9" transform="rotate(-90 195.3 41.9)">20</text>
<text x="197.9" y="41.9" transform="rotate(-90 197.9 41.9)">10</text>
<text x="10.4" y="42.7">A</text>
<text x="285.3" y="42.7">A</text>
<text x="180.6" y="53.3">19</text>
<text x="210.3" y="48.3">2</text>
<text x="210.3" y="50.8">3</text>
<text x="210.3" y="53.3">4</text>
<text x="180.6" y="58.4">13</text>
<text x="209.9" y="58.4">14</text>
<text x="210.3" y="55.9">5</text>
<text x="181.1" y="63.5">7</text>
<text x="181.1" y="61">8</text>
<text x="209.9" y="61">15</text>
<text x="209.9" y="63.5">16</text>
<text x="181.1" y="71.1">1</text>
<text x="181.1" y="66">6</text>
<text x="209.9" y="66">17</text>
<text x="209.9" y="71.1">18</text>
<text x="210.3" y="76.2">9</text>
<text x="187.7" y="96.5" transform="rotate(-90 187.7 96.5)">12</text>
<text x="190.2" y="96.5" transform="rotate(-90 190.2 96.5)">11</text>
<text x="195.3" y="96.5" transform="rotate(-90 195.3 96.5)">20</text>
<text x="197.9" y="96.5" transform="rotate(-90 197.9 96.5)">10</text>
<text x="10.4" y="105.9">B</text>
<text x="180.6" y="107.9">19</text>
<text x="210.3" y="102.9">2</text>
<text x="210.3" y="105.4">3</text>
<text x="210.3" y="107.9">4</text>
<text x="285.3" y="105.9">B</text>
<text x="180.6" y="113">13</text>
<text x="209.9" y="113">14</text>
<text x="210.3" y="110.5">5</text>
<text x="181.1" y="118.1">7</text>
<text x="181.1" y="115.6">8</text>
<text x="209.9" y="115.6">15</text>
<text x="209.9" y="118.1">16</text>
<text x="181.1" y="125.7">1</text>
<text x="181.1" y="120.6">6</text>
<text x="209.9" y="120.6">17</text>
<text x="209.9" y="125.7">18</text>
<text x="210.3" y="130.8">9</text>
<text x="133.1" y="153.8" transform="rotate(-90 133.1 153.8)">1</text>
<text x="135.6" y="153.8" transform="rotate(-90 135.6 153.8)">2</text>
<text x="138.2" y="153.8" transform="rotate(-90 138.2 153.8)">3</text>
<text x="140.7" y="153.8" transform="rotate(-90 140.7 153.8)">4</text>
<text x="143.3" y="153.8" transform="rotate(-90 143.3 153.8)">5</text>
<text x="145.8" y="153.8" transform="rotate(-90 145.8 153.8)">6</text>
<text x="148.3" y="153.8" transform="rotate(-90 148.3 153.8)">7</text>
<text x="150.9" y="153.8" transform="rotate(-90 150.9 153.8)">8</text>
<text x="153.4" y="153.8" transform="rotate(-90 153.4 153.8)">9</text>
<text x="156" y="153.8" transform="rotate(-90 156 153.8)">1</text>
<text x="158.5" y="153.8" transform="rotate(-90 158.5 153.8)">2</text>
<text x="161" y="153.8" transform="rotate(-90 161 153.8)">3</text>
<text x="163.6" y="153.8" transform="rotate(-90 163.6 153.8)">4</text>
<text x="166.1" y="153.8" transform="rotate(-90 166.1 153.8)">5</text>
<text x="168.7" y="153.8" transform="rotate(-90 168.7 153.8)">6</text>
<text x="171.2" y="153.8" transform="rotate(-90 171.2 153.8)">7</text>
<text x="173.7" y="153.8" transform="rotate(-90 173.7 153.8)">8</text>
<text x="176.3" y="153.8" transform="rotate(-90 176.3 153.8)">9</text>
<text x="10.4" y="169.1">C</text>
<text x="134.4" y="172.8" transform="rotate(-90 134.4 172.8)">4</text>
<text x="136.9" y="172.8" transform="rotate(-90 136.9 172.8)">3</text>
<text x="139.4" y="172.8" transform="rotate(-90 139.4 172.8)">2</text>
<text x="142" y="172.8" transform="rotate(-90 142 172.8)">1</text>
<text x="149.6" y="172.8" transform="rotate(-90 149.6 172.8)">4</text>
<text x="152.1" y="172.8" transform="rotate(-90 152.1 172.8)">3</text>
<text x="154.7" y="172.8" transform="rotate(-90 154.7 172.8)">2</text>
<text x="157.2" y="172.8" transform="rotate(-90 157.2 172.8)">1</text>
<text x="285.3" y="169.1">C</text>
<text x="37.3" y="199.8">1</text>
<text x="92.7" y="199.8">2</text>
<text x="148" y="199.8">3</text>
<text x="203.3" y="199.8">4</text>
<text x="258.6" y="199.8">5</text>
</g>
<g font-size="1.8" fill="#00a0a0">
<text x="49.7" y="31.3">P?</text>
<text x="188.6" y="51.5" transform="rotate(-90 188.6 51.5)">VREF+</text>
<text x="191.1" y="51" transform="rotate(-90 191.1 51)">VREF-</text>
<text x="196.2" y="49.4" transform="rotate(-90 196.2 49.4)">VCC</text>
<text x="198.8" y="49.7" transform="rotate(-90 198.8 49.7)">GND</text>
<text x="202.5" y="49.1">DB0</text>
<text x="202.5" y="51.7">DB1</text>
<text x="186.4" y="59.3">/CS</text>
<text x="186.4" y="54.2">NC</text>
<text x="202.5" y="54.2">DB2</text>
<text x="202.5" y="56.8">DB3</text>
<text x="202.5" y="59.3">DB4</text>
<text x="186.4" y="64.4">Mode</text>
<text x="186.4" y="61.8">/RD</text>
<text x="202.5" y="61.8">DB5</text>
<text x="202.5" y="64.4">DB6</text>
<text x="186.4" y="66.9">/WR_/_RDY</text>
<text x="202.5" y="66.9">DB7</text>
<text x="186.4" y="72">VIN</text>
<text x="202" y="72">/OFL</text>
<text x="203.1" y="77.1">INT</text>
<text x="49.7" y="78.3">P?</text>
<text x="188.6" y="106.1" transform="rotate(-90 188.6 106.1)">VREF+</text>
<text x="191.1" y="105.6" transform="rotate(-90 191.1 105.6)">VREF-</text>
<text x="196.2" y="104.1" transform="rotate(-90 196.2 104.1)">VCC</text>
<text x="198.8" y="104.3" transform="rotate(-90 198.8 104.3)">GND</text>
<text x="202.5" y="103.8">DB0</text>
<text x="202.5" y="106.3">DB1</text>
<text x="186.4" y="113.9">/CS</text>
<text x="186.4" y="108.8">NC</text>
<text x="202.5" y="108.8">DB2</text>
<text x="202.5" y="111.4">DB3</text>
<text x="202.5" y="113.9">DB4</text>
<text x="186.4" y="119">Mode</text>
<text x="186.4" y="116.5">/RD</text>
<text x="202.5" y="116.5">DB5</text>
<text x="202.5" y="119">DB6</text>
<text x="186.4" y="121.5">/WR_/_RDY</text>
<text x="202.5" y="121.5">DB7</text>
<text x="186.4" y="126.6">VIN</text>
<text x="202" y="126.6">/OFL</text>
<text x="203.1" y="131.7">INT</text>
<text x="134.8" y="179.9">CONN_4</text>
<text x="137.3" y="177.3">P?</text>
<text x="150.1" y="179.9">CONN_4</text>
<text x="152.6" y="177.3">P?</text>
</g>
<g font-size="1.4" fill="#00a0a0">
<text x="49.6" y="27.3">10k</text>
<text x="49.9" y="25.5">R?</text>
<text x="47.3" y="38.3">CONN_2X2</text>
<text x="66.5" y="40.6" transform="rotate(-90 66.5 40.6)">D?</text>
<text x="49.9" y="44.6">R?</text>
<text x="50" y="42.8">2k</text>
<text x="56.8" y="47.6">100k</text>
<text x="57.5" y="45.8">R?</text>
<text x="71.6" y="43.3" transform="rotate(-90 71.6 43.3)">DIODESCH</text>
<text x="47.6" y="56.9" transform="rotate(-90 47.6 56.9)">1k</text>
<text x="49.5" y="57.1" transform="rotate(-90 49.5 57.1)">R?</text>
<text x="66.5" y="55.8" transform="rotate(-90 66.5 55.8)">D?</text>
<text x="71.6" y="58.6" transform="rotate(-90 71.6 58.6)">DIODESCH</text>
<text x="49.6" y="74.3">10k</text>
<text x="49.9" y="72.5">R?</text>
<text x="47.3" y="85.3">CONN_2X2</text>
<text x="50" y="89.8">2k</text>
<text x="66.5" y="87.5" transform="rotate(-90 66.5 87.5)">D?</text>
<text x="49.9" y="91.6">R?</text>
<text x="56.8" y="94.6">100k</text>
<text x="57.5" y="92.8">R?</text>
<text x="71.6" y="90.3" transform="rotate(-90 71.6 90.3)">DIODESCH</text>
<text x="47.6" y="103.9" transform="rotate(-90 47.6 103.9)">1k</text>
<text x="49.5" y="104.1" transform="rotate(-90 49.5 104.1)">R?</text>
<text x="66.5" y="102.8" transform="rotate(-90 66.5 102.8)">D?</text>
<text x="71.6" y="105.6" transform="rotate(-90 71.6 105.6)">DIODESCH</text>
<text x="126.3" y="118.2" transform="rotate(-90 126.3 118.2)">IC?</text>
<text x="109.7" y="137.5" transform="rotate(-90 109.7 137.5)">PB5(RESET/dW/ADC0/PCINT5)</text>
<text x="112.3" y="143.4" transform="rotate(-90 112.3 143.4)">PB4(XTAL2/CLKO/OC1B/ADC2/PCINT4)</text>
<text x="114.8" y="142.7" transform="rotate(-90 114.8 142.7)">PB3(XTAL1/CLKI/OC1B/ADC3/PCINT3)</text>
<text x="117.3" y="146.3" transform="rotate(-90 117.3 146.3)">PB2(SCK/USCK/SCL/T0/INT0/ADC1/PCINT2)</text>
<text x="119.9" y="144.3" transform="rotate(-90 119.9 144.3)">PB1(MISO/DO/AIN1/OC0B/OC1A/PCINT1)</text>
<text x="122.4" y="151.3" transform="rotate(-90 122.4 151.3)">PB0(MOSI/DI/SDA/AIN0/OC0A/OC1A/AREF/PCINT0)</text>
<text x="106" y="175.7" transform="rotate(-90 106 175.7)">ATTINY85-S</text>
<text x="109.7" y="175.8" transform="rotate(-90 109.7 175.8)">GND</text>
<text x="122.4" y="175.8" transform="rotate(-90 122.4 175.8)">VCC</text>
</g>
<g font-size="1.4" fill="#a00000">
<text x="109" y="114.3" transform="rotate(-90 109 114.3)">1</text>
<text x="111.5" y="114.3" transform="rotate(-90 111.5 114.3)">3</text>
<text x="114" y="114.3" transform="rotate(-90 114 114.3)">2</text>
<text x="116.6" y="114.3" transform="rotate(-90 116.6 114.3)">7</text>
<text x="119.1" y="114.3" transform="rotate(-90 119.1 114.3)">6</text>
<text x="121.7" y="114.3" transform="rotate(-90 121.7 114.3)">5</text>
<text x="109" y="179.1" transform="rotate(-90 109 179.1)">4</text>
<text x="121.7" y="179.1" transform="rotate(-90 121.7 179.1)">8</text>
</g>
<text font-size="1.2" fill="#a000a0" x="116.1" y="172.9" transform="rotate(-90 116.1 172.9)">SO8-200</text>
<g font-size="1.1" fill="#00a0a0">
<text x="67.6" y="28.8">+5V</text>
<text x="187" y="32.6">+5V</text>
<text x="194.6" y="32.6">+5V</text>
<text x="167" y="64.7" transform="rotate(-90 167 64.7)">+5V</text>
<text x="67.6" y="75.8">+5V</text>
<text x="187" y="87.2">+5V</text>
<text x="194.6" y="87.2">+5V</text>
<text x="108.3" y="106.2">+5V</text>
<text x="167" y="119.3" transform="rotate(-90 167 119.3)">+5V</text>
<text x="135.8" y="166.9">+2.5V+3.3V+5V</text>
<text x="151" y="166.9">+2.5V+3.3V+5V</text>
<text x="121" y="184.6">+5V</text>
</g>
</svg>
